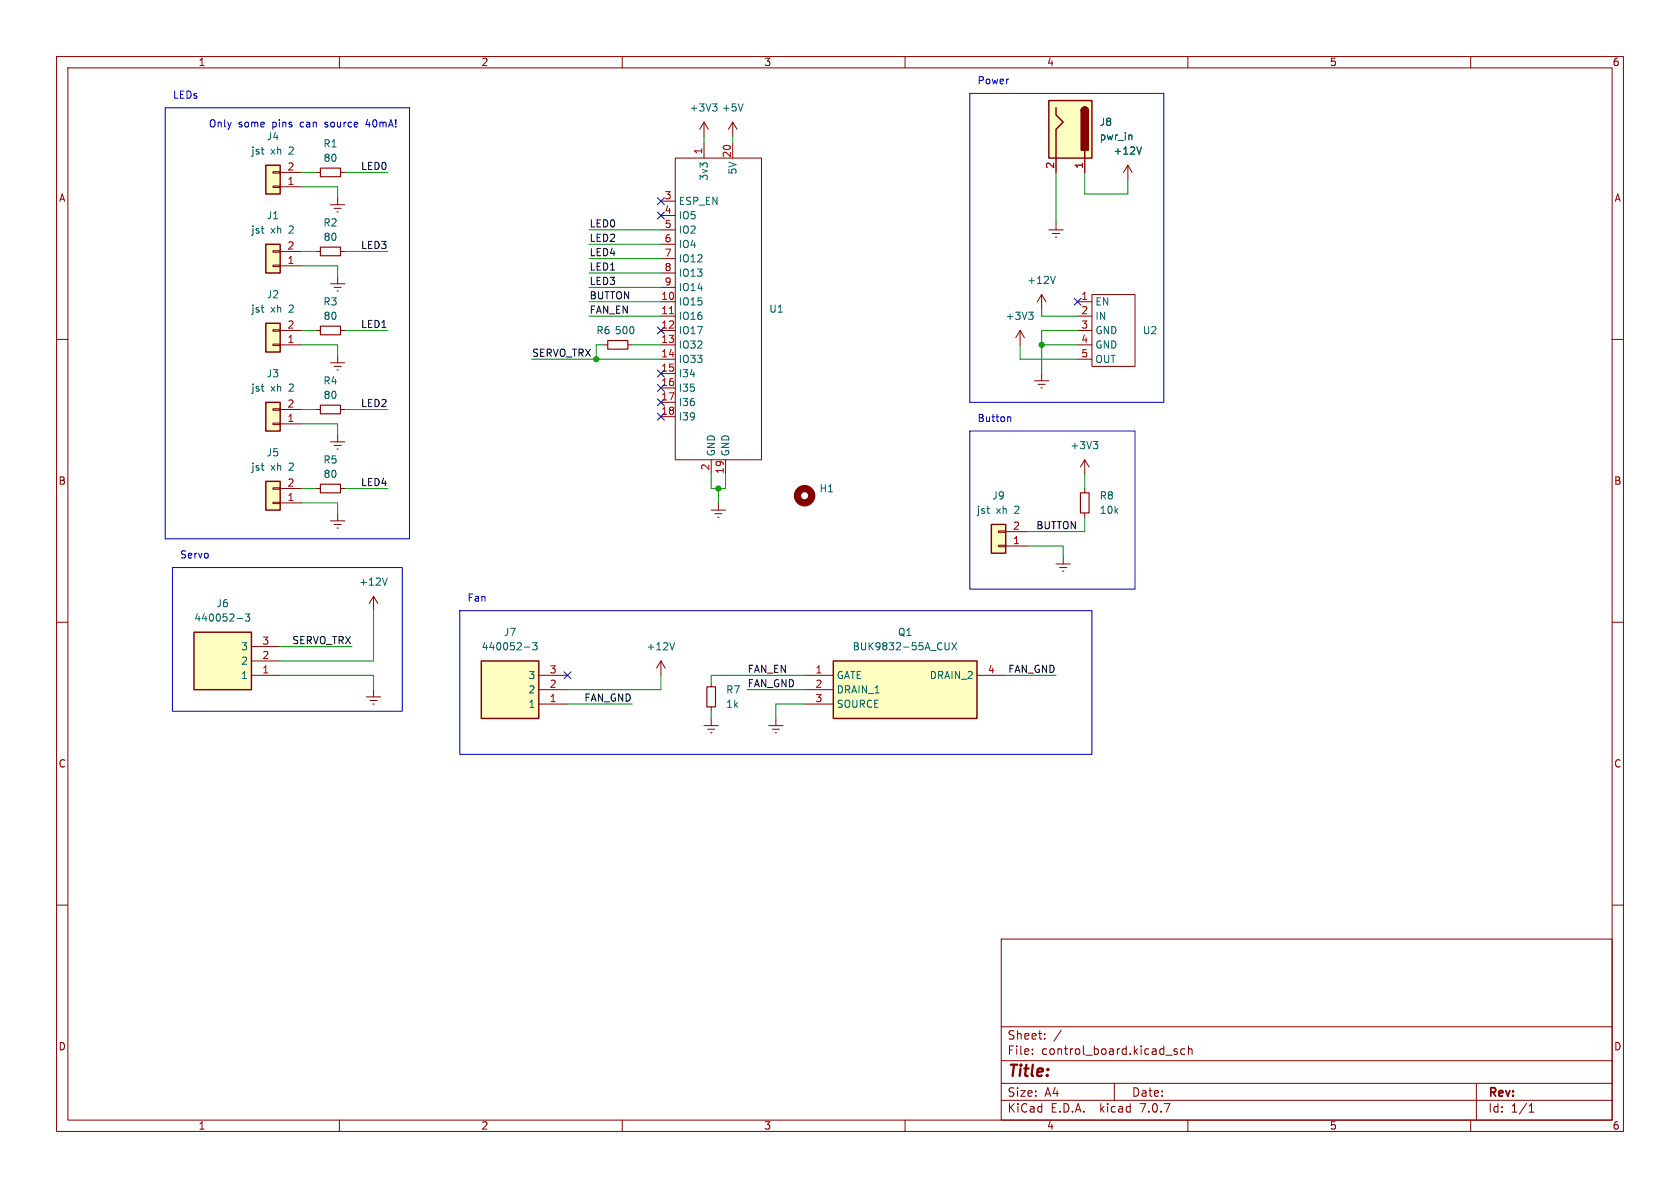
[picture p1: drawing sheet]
<svg xmlns="http://www.w3.org/2000/svg" width="297mm" height="210mm" viewBox="0 0 297 210" stroke-linecap="round" stroke-linejoin="round" font-family="sans-serif">
<g fill="none" stroke="#840000" stroke-width=".18">
<path d="M10 10h277v190h-277zM12 12h273v186h-273zM60 10v2M110 10v2M160 10v2M210 10v2M260 10v2M48.3 30.4h1.2v.2h-1.2zM48.3 32.9h1.2v.2h-1.2zM49.5 33h3.8M49.5 30.5h3.8M55.9 30.5h.7"/>
<path d="M58.4 36.2h2.6M59.1 36.8h1.2M59.6 37.5h.2M59.7 34.9v1.3M60.2 30.5h.8M116.8 35.6h2.6M116.8 38.1h2.6M119.4 27.9h15.2v53.4h-15.2zM124.5 21.6v2.5M124.5 25.4v2.5M124.5 21.6l-.8 1.3M124.5 21.6l.7 1.3"/>
<path d="M129.5 21.6v2.5M129.5 25.4v2.5M129.5 21.6l-.7 1.3M129.5 21.6l.8 1.3M186.7 27.9v2.6M186.7 39.4v1.2M191.8 27.9v2.6M199.4 29.2l-.8 1.3M199.4 29.2v2.6M199.4 29.2l.8 1.3M10 60h2M48.3 44.3h1.2v.3h-1.2z"/>
<path d="M48.3 46.9h1.2v.2h-1.2zM48.3 58.3h1.2v.2h-1.2zM49.5 58.4h3.8M49.5 47h3.8M49.5 44.5h3.8M55.9 58.4h.7M55.9 44.5h.7M58.4 50.2h2.6M59.1 50.8h1.2M59.6 51.4h.2M59.7 48.9v1.3M60.2 58.4h.8"/>
<path d="M60.2 44.5h.8M116.8 53.3h2.6M116.8 55.9h2.6M116.8 58.4h2.6M116.8 40.6h2.6M116.8 43.2h2.6M116.8 45.7h2.6M116.8 48.3h2.6M116.8 50.8h2.6M180.3 58.4l-.7 1.3M180.3 58.4v2.6M180.3 58.4l.8 1.3"/>
<path d="M184.1 52.1l-.7 1.2M184.1 52.1v2.5M184.1 52.1l.8 1.2M185.4 40.6h2.6M186.1 41.3h1.2M186.6 41.9h.2M190.5 53.3h2.5M190.5 55.9h2.5M190.5 58.4h2.5M193 52.1h7.7v12.7h-7.7zM285 60h2M48.3 60.8h1.2v.3h-1.2z"/>
<path d="M48.3 72.3h1.2v.2h-1.2zM48.3 74.8h1.2v.3h-1.2zM49.5 61h3.8M49.5 74.9h3.8M49.5 72.4h3.8M55.9 72.4h.7M58.4 64.1h2.6M58.4 78.1h2.6M59.1 64.8h1.2M59.1 78.7h1.2M59.6 65.4h.2M59.6 79.4h.2"/>
<path d="M59.7 62.9v1.2M59.7 76.8v1.3M60.2 72.4h.8M106.7 61h.7M111 61h.8M116.8 61h2.6M116.8 63.5h2.6M116.8 66h2.6M116.8 68.6h2.6M116.8 71.1h2.6M116.8 73.7h2.6M182.9 67.3h2.5"/>
<path d="M183.5 67.9h1.3M184 68.6h.3M184.1 66v1.3M190.5 61h2.5M190.5 63.5h2.5M48.3 86.2h1.2v.3h-1.2zM48.3 88.8h1.2v.2h-1.2zM49.5 88.9h3.8M49.5 86.4h3.8M55.9 86.4h.7M58.4 92.1h2.6M59.1 92.7h1.2"/>
<path d="M59.6 93.3h.2M59.7 90.8v1.3M60.2 86.4h.8M125.7 81.3v2.5M125.7 90.2h2.6M126.4 90.8h1.2M126.9 91.4h.2M127 88.9v1.3M128.3 81.3v2.5M176.5 93.9h1.3v.2h-1.3zM176.5 96.4h1.3v.2h-1.3zM177.8 96.5h3.8"/>
<path d="M177.8 94h3.8M186.7 99.7h2.5M188 98.4v1.3M191.8 81.3v2.5M191.8 86.4v.7M191.8 90.7v.7M191.8 81.3l-.8 1.3M191.8 81.3l.7 1.3M10 110h2M44.4 119.4h5.1M44.4 116.8h5.1M44.4 114.3h5.1"/>
<path d="M66 105.4l-.7 1.3M66 105.4v2.6M66 105.4l.8 1.3M95.2 119.4h5.1M116.8 116.8l-.7 1.3M116.8 116.8v2.6M116.8 116.8l.8 1.3M142.2 119.4h5.1M172.7 119.4h5.1M187.3 100.3h1.3M187.8 101h.3M285 110h2"/>
<path d="M64.8 123.2h2.5M65.4 123.8h1.3M65.9 124.5h.3M66 121.9v1.3M95.2 121.9h5.1M95.2 124.5h5.1M124.5 128.3h2.5M125.1 128.9h1.3M125.6 129.5h.3M125.7 120.7v.7M125.7 125v.7M125.7 127v1.3"/>
<path d="M135.9 128.3h2.5M136.5 128.9h1.3M137 129.5h.3M137.2 127v1.3M142.2 121.9h5.1M142.2 124.5h5.1M10 160h2M285 160h2M177 166h108v32h-108zM60 198v2M110 198v2M160 198v2"/>
<path d="M177 194.5h108M177 191.5h108M177 187.5h108M177 181.5h108M182.5 186.3v.1M182.5 185.5v.1M184.7 183.6v.1M184.7 182.8v.1M187.6 182.1l-1.3 2M197 191.5v3M208.1 185.5l-.4-.1-.2 .2 .1 .2 .5 .2v.3h-.6M209.5 185.5l-.5-.1-.3 .3v.4l.2 .2h.6"/>
<path d="M210 198v2M210.1 185.5l.2-.1 .4 .1v.9M210.1 184.9v1.5M260 198v2M261 191.5v6.5M270.3 196.6h.9M270.3 195.5l.4-.4v1.5"/>
</g>
<path d="M118.4 55.5h.7" fill="none" stroke="#a90000" stroke-width=".18"/>
<path d="M56.6 29.7h3.6v1.5h-3.6zM56.6 57.7h3.6v1.5h-3.6zM56.6 43.7h3.6v1.5h-3.6zM56.6 71.6h3.6v1.6h-3.6zM107.4 60.2h3.6v1.5h-3.6zM56.6 85.6h3.6v1.5h-3.6zM191 87.1h1.5v3.6h-1.5zM125 121.4h1.5v3.6h-1.5z" fill="none" stroke="#840000" stroke-width=".2"/>
<g fill="none" stroke="#006464" stroke-width=".18">
<path d="M126 18.4h.8l-.5 .4M126.5 18.8l.3 .3v.3l-.3 .2M131.4 18.4l-.5 1.2M199.9 23.9l.2 .1v.7M201.8 26l-.4 1.2M181.9 55.2h.7l-.4 .5M182.4 55.7l.2 .2v.3l-.2 .3M186.6 48.8l-.5 1.3M193.3 78h.8l-.5 .5M193.8 78.5l.3 .3v.3l-.3 .2M41.9 109.3h1M43.4 108.5h.7l-.4 .5 .4 .1v.6l-.2 .1-.5-.1"/>
<path d="M68.5 102.2l-.5 1.2M92.7 114.4h1M94.2 113.6h.7l-.4 .5 .4 .1v.6l-.2 .1-.5-.1M119.3 113.6l-.5 1.3M167.8 113.6l-.1 1.2-.2 .1-.3-.1M168.3 113.6l.8 1.3M169.1 113.6l-.8 1.3"/>
</g>
<g fill="#ffffc2" stroke="#ffffc2" stroke-width=".18">
<path d="M185.4 17.8h7.6v10.1h-7.6z"/>
<path d="M147.3 116.8h25.4v10.2h-25.4z"/>
<path d="M175.3 92.7h2.5v5.1h-2.5z"/>
<path d="M47 43.2h2.5v5.1h-2.5z"/>
<path d="M47 57.2h2.5v5h-2.5z"/>
<path d="M47 71.1h2.5v5.1h-2.5z"/>
<path d="M47 29.2h2.5v5.1h-2.5z"/>
<path d="M47 85.1h2.5v5.1h-2.5z"/>
<path d="M34.3 111.8h10.1v10.1h-10.1z"/>
<path d="M85.1 116.8h10.1v10.2h-10.1z"/>
</g>
<g fill="none" stroke="#840000" stroke-width=".25">
<path d="M185.4 17.8h7.6v10.1h-7.6zM186.7 19.1v1.2l1.3 1.3-1.3 1.3v5M191.1 19.6a.64 .64 0 0 1 .7-.7 .64 .64 0 0 1 .6 .7M47 29.2h2.5v5.1h-2.5zM191.8 26.7v1.2M47 43.2h2.5v5.1h-2.5zM47 57.2h2.5v5h-2.5zM47 71.1h2.5v5.1h-2.5zM47 85.1h2.5v5.1h-2.5zM175.3 92.7h2.5v5.1h-2.5zM34.3 111.8h10.1v10.1h-10.1zM85.1 116.8h10.1v10.2h-10.1z"/>
<path d="M147.3 116.8h25.4v10.2h-25.4z"/>
</g>
<g fill="#840000" stroke="#840000" stroke-width=".25">
<path d="M191.3 19.1a.64 .64 0 0 1 .7-.1 .64 .64 0 0 1 .4 .6h-1.3z"/>
<path d="M191.1 19.6h1.3v6.9h-1.3z"/>
</g>
<circle cx="142.2" cy="87.6" r="1.27" fill="none" stroke="#840000" stroke-width="1.3"/>
<path d="M29.2 19.1h43.2v76.2h-43.2zM171.4 16.5h34.3v54.6h-34.3zM65 21.1l-.3 .9h.8M171.4 76.2h29.3v27.9h-29.3zM178.3 73.7l.4 .2v.6M30.5 100.3h40.6v25.4h-40.6zM81.3 108h111.7v25.4h-111.7z" fill="none" stroke="#0000c2" stroke-width=".18"/>
<g fill="none" stroke="#009600" stroke-width=".18">
<path d="M53.3 33h6.4v1.9M53.3 30.5h2.6M61 30.5h7.6M124.5 24.1v1.3M129.5 24.1v1.3M186.7 30.5v8.9M191.8 30.5v3.8h7.6v-2.5M53.3 58.4h2.6M53.3 47h6.4v1.9M53.3 44.5h2.6M61 58.4h7.6M61 44.5h7.6"/>
<path d="M104.1 55.9h12.7M104.1 48.3h12.7M104.1 40.6h12.7M104.1 53.3h12.7M104.1 43.2h12.7M104.1 45.7h12.7M104.1 50.8h12.7M184.1 54.6v1.3h6.4M190.5 58.4h-6.4v7.6M53.3 61h6.4v1.9M53.3 74.9h6.4v1.9M53.3 72.4h2.6"/>
<path d="M61 72.4h7.6M94 63.5h22.8M106.7 61h-1.3v2.5M111.8 61h5M180.3 61v2.5h10.2M184.1 61h6.4M53.3 88.9h6.4v1.9M53.3 86.4h2.6M61 86.4h7.6M125.7 83.8v2.6h2.6v-2.6M127 86.4v2.5M181.6 96.5h6.4v1.9"/>
<path d="M191.8 83.8v2.6M191.8 91.4v2.6h-10.2M49.5 119.4h16.5v2.5M49.5 114.3h12.7M66 108v8.8h-16.5M116.8 119.4v2.5h-16.5M142.2 119.4h-16.5v1.3M177.8 119.4h8.9M100.3 124.5h11.5M125.7 125.7v1.3M132.1 121.9h10.1M142.2 124.5h-5v2.5"/>
</g>
<g fill="none" stroke="#000084" stroke-width=".18">
<path d="M116.2 37.5l1.2 1.2M116.2 35l1.2 1.2M117.4 37.5l-1.2 1.2M117.4 35l-1.2 1.2M116.2 57.8l1.2 1.2M117.4 57.8l-1.2 1.2M189.9 52.7l1.2 1.2M191.1 52.7l-1.2 1.2M116.2 73.1l1.2 1.2M116.2 68l1.2 1.2M116.2 65.4l1.2 1.2M116.2 70.5l1.2 1.2"/>
<path d="M117.4 73.1l-1.2 1.2M117.4 68l-1.2 1.2M117.4 65.4l-1.2 1.2M117.4 70.5l-1.2 1.2M99.7 118.8l1.2 1.2M100.9 118.8l-1.2 1.2"/>
</g>
<g fill="#009600" stroke="#009600" stroke-width=".18">
<circle cx="127" cy="86.4" r=".46"/>
<circle cx="105.4" cy="63.5" r=".46"/>
<circle cx="184.1" cy="61" r=".46"/>
</g>
<text font-size="2.8" fill="#840000" x="178" y="190.9">Title:</text>
<g font-size="2.1" fill="#840000">
<text x="178" y="184">Sheet:</text>
<text x="178" y="186.7">File:</text>
<text x="184.1" y="186.7">control_board.kicad_sch</text>
<text x="178" y="196.9">KiCad</text>
<text x="178" y="194.1">Size:</text>
<text x="184.7" y="194.1">A4</text>
<text x="185.7" y="196.9">E.D.A.</text>
<text x="194.6" y="196.9">kicad</text>
<text x="200" y="194.1">Date:</text>
<text x="201.8" y="196.9">7.0.7</text>
<text x="263" y="194.3">Rev:</text>
<text x="263" y="196.9">Id:</text>
<text x="267.1" y="196.9">1/1</text>
</g>
<g font-size="1.8" fill="#840000">
<text x="35" y="11.9">1</text>
<text x="85" y="11.9">2</text>
<text x="135" y="11.9">3</text>
<text x="185" y="11.9">4</text>
<text x="235" y="11.9">5</text>
<text x="285" y="11.9">6</text>
<text x="10.3" y="35.9">A</text>
<text x="285.3" y="35.9">A</text>
<text x="10.3" y="85.9">B</text>
<text x="285.3" y="85.9">B</text>
<text x="10.3" y="135.9">C</text>
<text x="285.3" y="135.9">C</text>
<text x="10.3" y="185.9">D</text>
<text x="285.3" y="185.9">D</text>
<text x="35" y="199.9">1</text>
<text x="85" y="199.9">2</text>
<text x="135" y="199.9">3</text>
<text x="185" y="199.9">4</text>
<text x="235" y="199.9">5</text>
<text x="285" y="199.9">6</text>
</g>
<g font-size="1.8" fill="#0000c2">
<text x="30.5" y="17.5">LEDs</text>
<text x="172.7" y="15">Power</text>
<text x="36.8" y="22.6">Only</text>
<text x="42.1" y="22.6">some</text>
<text x="48.2" y="22.6">pins</text>
<text x="53.3" y="22.6">can</text>
<text x="57.9" y="22.6">source</text>
<text x="65.4" y="22.6">40mA!</text>
<text x="172.7" y="74.7">Button</text>
<text x="31.7" y="98.8">Servo</text>
<text x="82.5" y="106.4">Fan</text>
</g>
<g font-size="1.8" fill="#006464">
<text x="121.8" y="19.9">+3V3</text>
<text x="127.5" y="19.9">+5V</text>
<text x="194.3" y="22.5">J8</text>
<text x="44.3" y="27.5">jst</text>
<text x="47.1" y="25">J4</text>
<text x="47.8" y="27.5">xh</text>
<text x="51.2" y="27.5">2</text>
<text x="57.1" y="26.3">R1</text>
<text x="57.1" y="28.8">80</text>
<text x="194.3" y="25">pwr_in</text>
<text x="196.7" y="27.5">+12V</text>
<text x="125.3" y="32" transform="rotate(-90 125.3 32)">3v3</text>
<text x="130.4" y="30.9" transform="rotate(-90 130.4 30.9)">5V</text>
<text x="44.3" y="41.5">jst</text>
<text x="47.1" y="39">J1</text>
<text x="47.8" y="41.5">xh</text>
<text x="51.2" y="41.5">2</text>
<text x="57.1" y="40.2">R2</text>
<text x="119.9" y="36.4">ESP_EN</text>
<text x="119.9" y="39">IO5</text>
<text x="119.9" y="41.5">IO2</text>
<text x="57.1" y="42.8">80</text>
<text x="119.9" y="44">IO4</text>
<text x="119.9" y="46.6">IO12</text>
<text x="47.1" y="52.9">J2</text>
<text x="119.9" y="49.1">IO13</text>
<text x="119.9" y="51.7">IO14</text>
<text x="181.5" y="50.4">+12V</text>
<text x="44.3" y="55.5">jst</text>
<text x="47.8" y="55.5">xh</text>
<text x="51.2" y="55.5">2</text>
<text x="57.1" y="54.2">R3</text>
<text x="57.1" y="56.7">80</text>
<text x="105.3" y="59.3">R6</text>
<text x="108.6" y="59.3">500</text>
<text x="119.9" y="54.2">IO15</text>
<text x="119.9" y="56.7">IO16</text>
<text x="119.9" y="59.3">IO17</text>
<text x="135.9" y="55.5">U1</text>
<text x="177.7" y="56.7">+3V3</text>
<text x="193.5" y="54.2">EN</text>
<text x="193.5" y="56.7">IN</text>
<text x="193.5" y="59.3">GND</text>
<text x="201.9" y="59.3">U2</text>
<text x="119.9" y="61.8">IO32</text>
<text x="119.9" y="64.4">IO33</text>
<text x="193.5" y="61.8">GND</text>
<text x="193.5" y="64.4">OUT</text>
<text x="44.3" y="69.4">jst</text>
<text x="47.1" y="66.9">J3</text>
<text x="47.8" y="69.4">xh</text>
<text x="51.2" y="69.4">2</text>
<text x="57.1" y="68.2">R4</text>
<text x="57.1" y="70.7">80</text>
<text x="119.9" y="66.9">I34</text>
<text x="119.9" y="69.4">I35</text>
<text x="119.9" y="72">I36</text>
<text x="119.9" y="74.5">I39</text>
<text x="44.3" y="83.4">jst</text>
<text x="47.1" y="80.9">J5</text>
<text x="47.8" y="83.4">xh</text>
<text x="51.2" y="83.4">2</text>
<text x="57.1" y="82.1">R5</text>
<text x="126.6" y="80.8" transform="rotate(-90 126.6 80.8)">GND</text>
<text x="129.1" y="80.8" transform="rotate(-90 129.1 80.8)">GND</text>
<text x="189.1" y="79.6">+3V3</text>
<text x="57.1" y="84.7">80</text>
<text x="144.8" y="87.2">H1</text>
<text x="175.3" y="88.5">J9</text>
<text x="194.3" y="88.5">R8</text>
<text x="172.6" y="91">jst</text>
<text x="176.1" y="91">xh</text>
<text x="179.5" y="91">2</text>
<text x="194.3" y="91">10k</text>
<text x="38.2" y="107.5">J6</text>
<text x="63.4" y="103.7">+12V</text>
<text x="34.2" y="110.1">440052-3</text>
<text x="89" y="112.6">J7</text>
<text x="158.6" y="112.6">Q1</text>
<text x="42.5" y="117.7">2</text>
<text x="42.5" y="115.2">3</text>
<text x="85" y="115.2">440052-3</text>
<text x="114.2" y="115.2">+12V</text>
<text x="150.6" y="115.2">BUK9832-55A_CUX</text>
<text x="42.5" y="120.2">1</text>
<text x="93.3" y="125.3">1</text>
<text x="93.3" y="122.8">2</text>
<text x="93.3" y="120.2">3</text>
<text x="128.3" y="122.8">R7</text>
<text x="128.3" y="125.3">1k</text>
<text x="147.8" y="120.2">GATE</text>
<text x="147.8" y="122.8">DRAIN_1</text>
<text x="147.8" y="125.3">SOURCE</text>
<text x="164.3" y="120.2">DRAIN_2</text>
</g>
<g font-size="1.8" fill="#a90000">
<text x="124.2" y="27.4" transform="rotate(-90 124.2 27.4)">1</text>
<text x="129.3" y="28" transform="rotate(-90 129.3 28)">20</text>
<text x="186.4" y="29.9" transform="rotate(-90 186.4 29.9)">2</text>
<text x="191.5" y="29.9" transform="rotate(-90 191.5 29.9)">1</text>
<text x="50.7" y="32.8">1</text>
<text x="50.7" y="30.2">2</text>
<text x="117.4" y="35.3">3</text>
<text x="117.4" y="37.8">4</text>
<text x="117.4" y="40.4">5</text>
<text x="50.7" y="46.7">1</text>
<text x="50.7" y="44.2">2</text>
<text x="117.4" y="42.9">6</text>
<text x="117.4" y="45.5">7</text>
<text x="116.8" y="53.1">10</text>
<text x="117.4" y="48">8</text>
<text x="117.4" y="50.5">9</text>
<text x="191.1" y="53.1">1</text>
<text x="50.7" y="58.2">2</text>
<text x="116.8" y="55.6">11</text>
<text x="116.8" y="58.2">12</text>
<text x="191.1" y="55.6">2</text>
<text x="191.1" y="58.2">3</text>
<text x="50.7" y="60.7">1</text>
<text x="116.8" y="60.7">13</text>
<text x="116.8" y="63.2">14</text>
<text x="116.8" y="65.8">15</text>
<text x="191.1" y="60.7">4</text>
<text x="191.1" y="63.2">5</text>
<text x="116.8" y="68.3">16</text>
<text x="116.8" y="70.9">17</text>
<text x="50.7" y="74.7">1</text>
<text x="50.7" y="72.1">2</text>
<text x="116.8" y="73.4">18</text>
<text x="125.5" y="83.3" transform="rotate(-90 125.5 83.3)">2</text>
<text x="128" y="83.9" transform="rotate(-90 128 83.9)">19</text>
<text x="50.7" y="88.6">1</text>
<text x="50.7" y="86.1">2</text>
<text x="179" y="93.7">2</text>
<text x="179" y="96.3">1</text>
<text x="46.3" y="119.1">1</text>
<text x="46.3" y="116.6">2</text>
<text x="46.3" y="114">3</text>
<text x="97.1" y="119.1">3</text>
<text x="144.1" y="119.1">1</text>
<text x="174.6" y="119.1">4</text>
<text x="97.1" y="124.2">1</text>
<text x="97.1" y="121.7">2</text>
<text x="144.1" y="121.7">2</text>
<text x="144.1" y="124.2">3</text>
</g>
<g font-size="1.8" fill="#0f0f0f">
<text x="63.7" y="30.1">LED0</text>
<text x="104.1" y="40.3">LED0</text>
<text x="63.7" y="44.1">LED3</text>
<text x="104.1" y="42.8">LED2</text>
<text x="104.1" y="47.9">LED1</text>
<text x="104.1" y="45.4">LED4</text>
<text x="104.1" y="50.5">LED3</text>
<text x="104.1" y="53">BUTTON</text>
<text x="63.7" y="58.1">LED1</text>
<text x="104.1" y="55.5">FAN_EN</text>
<text x="94" y="63.2">SERVO_TRX</text>
<text x="63.7" y="72">LED2</text>
<text x="63.7" y="86">LED4</text>
<text x="183.1" y="93.6">BUTTON</text>
<text x="51.6" y="114">SERVO_TRX</text>
<text x="132.1" y="119">FAN_EN</text>
<text x="178.1" y="119">FAN_GND</text>
<text x="103.2" y="124.1">FAN_GND</text>
<text x="132.1" y="121.6">FAN_GND</text>
</g>
</svg>
